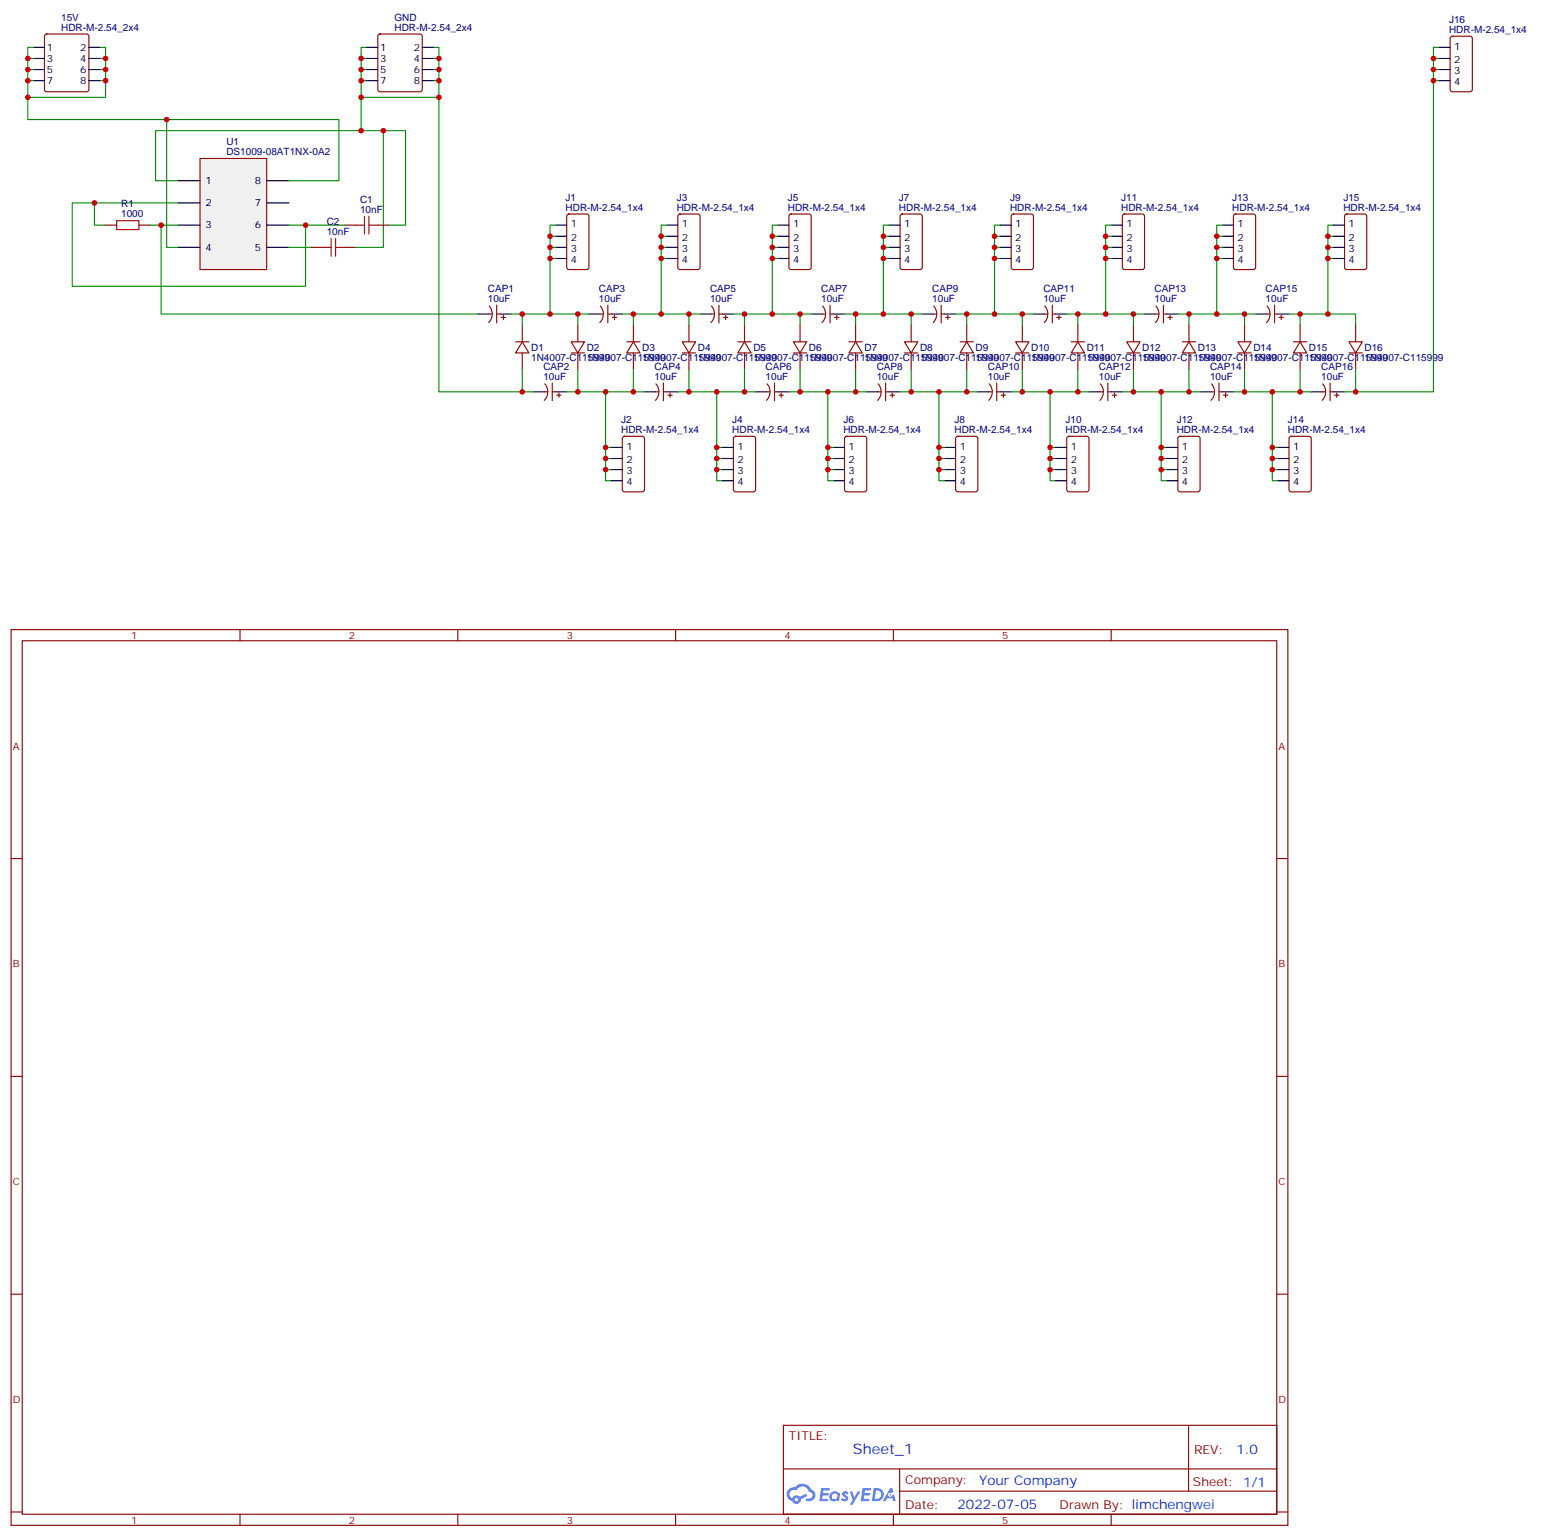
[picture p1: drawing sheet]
<svg xmlns="http://www.w3.org/2000/svg" width="489mm" height="488mm" viewBox="0 0 489 488" stroke-linecap="round" stroke-linejoin="round" font-family="sans-serif">
<g fill="none" stroke="#870000" stroke-width=".35">
<path d="M3.5 199.9h405.4v284.3h-405.4zM76.2 199.9v3.5M145.3 199.9v3.5M214.5 199.9v3.5M283.6 199.9v3.5M352.8 199.9v3.5M7.1 203.4h398.2v277.3h-398.2zM3.5 272.6h3.6M405.3 272.6h3.6M3.5 341.7h3.6M405.3 341.7h3.6M3.5 410.8h3.6"/>
<path d="M405.3 410.8h3.6M248.7 452.5h156.6v28.2h-156.6zM377.3 452.5v20.9M3.5 480h3.6M248.7 466.3h156.5M285.6 473.4h119.6M285.6 466.3v14.1M405.3 480h3.6M76.2 480.7v3.5M145.3 480.7v3.5M214.5 480.7v3.5M283.6 480.7v3.5"/>
<path d="M352.8 480.7v3.5"/>
</g>
<g fill="#5487ff">
<path d="M267.7 473.6a1.22 1.22 0 0 1 1.7 .3l-.4 .6a.47 .47 0 0 0-.3-.4 .47 .47 0 0 0-.5 .2l.1 .2a1.14 1.14 0 0 1 .8 1.8 1.14 1.14 0 0 1-1.9 0l-.2-.2 .5-.6 .7 .4a.29 .29 0 0 0 .3-.2 .29 .29 0 0 0-.2-.3 1.04 1.04 0 0 1-.6-1.8z"/>
<path d="M260.7 472.4h2.4l.3 .2-.2 .5h-1.8l-.1 .9h1.5l.3 .4-.3 .3h-1.6l-.2 1.1 1.7 .1 .2 .3-.2 .3-2.6 .1z"/>
<path d="M273.8 472.4l2.7 .2-.1 .5h-1.8l-.2 .9h1.6l.3 .4-.4 .3h-1.6l-.1 1.1 1.7 .1 .2 .3-.2 .3-2.6 .1z"/>
<path d="M282.6 472.4h.7l.3 1.3-.6 .3a.69 .69 0 0 0-1 .3 .69 .69 0 0 0 .4 .9 .69 .69 0 0 0 .9-.6l.5-.3 .6 2.2h-.8l-.2-.8h-1.8l-.5 .8h-.8z"/>
<path d="M269.8 473.5h.8l.6 1.8 1.1-1.8h.9l-2.6 4.2h-.8l.9-1.6z"/>
<path d="M277.4 472.4l-.6 4.2h1.3a2.11 2.11 0 0 0 2.5-2.2 2.11 2.11 0 0 0-2.5-2zM278.1 473.1a1.43 1.43 0 0 1 1.6 1.6 1.43 1.43 0 0 1-2 1.1z"/>
<path d="M263.7 474a1.54 1.54 0 0 0-.1 2.2 1.54 1.54 0 0 0 2.2 .1l.6 .3 .3-2.3-.6-.3a1.49 1.49 0 0 0-2.4 0zM264 475a.94 .94 0 0 1 1.8 0 .94 .94 0 0 1-1.8 0z"/>
<path d="M250.4 472.8a2.18 2.18 0 0 0 1.1 3.7 1.44 1.44 0 0 0 1.6 .9 1.44 1.44 0 0 0 1.2-1.5l2-1-.5-.7-1.9 1a1.47 1.47 0 0 0-2.4 .4 1.39 1.39 0 0 1-.7-1.9 1.39 1.39 0 0 1 2-.5 2.12 2.12 0 0 1 2.2-1.3 2.12 2.12 0 0 1 1.9 1.7 1.14 1.14 0 0 1 1.1 1.4 1.14 1.14 0 0 1-1.7 .7 .43 .43 0 0 0-.5 .4 .43 .43 0 0 0 .4 .5 1.98 1.98 0 0 0 2.5-1.3 1.98 1.98 0 0 0-1.2-2.5 3.1 3.1 0 0 0-5.3-.7l-.9 .1zM252.3 476.1a.55 .55 0 0 1 1.1 0 .55 .55 0 0 1-1.1 0z"/>
<circle cx="282.6" cy="474.5" r=".26"/>
</g>
<path d="M63.5 50.3h21.2v35.3h-21.2z" fill="#f0f0f0" stroke="#870000" stroke-width=".35"/>
<g fill="none" stroke="#000" stroke-width=".35">
<path d="M10.6 15h3.5M10.6 18.6h3.5M28.2 15h3.5M28.2 18.6h3.5M116.4 15h3.5M116.4 18.6h3.5M134.1 15h3.5M134.1 18.6h3.5M456.8 15h3.6M456.8 18.6h3.6M10.6 22.1h3.5M10.6 25.6h3.5"/>
<path d="M28.2 22.1h3.5M28.2 25.6h3.5M116.4 22.1h3.5M116.4 25.6h3.5M134.1 22.1h3.5M134.1 25.6h3.5M456.8 22.1h3.6M456.8 25.6h3.6M56.4 57.4h7.1M84.7 57.4h7M56.4 64.4h7.1M56.4 71.5h7.1"/>
<path d="M56.4 78.5h7.1M84.7 64.4h7M84.7 71.5h7M84.7 78.5h7M176.4 71.5h3.5M176.4 78.5h3.5M176.4 75h3.5M211.7 71.5h3.5M211.7 78.5h3.5M211.7 75h3.5M246.9 71.5h3.6M246.9 78.5h3.6"/>
<path d="M246.9 75h3.6M282.2 71.5h3.6M282.2 78.5h3.6M282.2 75h3.6M317.5 71.5h3.5M317.5 78.5h3.5M317.5 75h3.5M352.8 71.5h3.5M352.8 78.5h3.5M352.8 75h3.5M388.1 71.5h3.5M388.1 78.5h3.5"/>
<path d="M388.1 75h3.5M423.3 71.5h3.6M423.3 78.5h3.6M423.3 75h3.6M151.7 99.7h3.5M158.7 99.7h3.6M176.4 82.1h3.5M187 99.7h3.5M194 99.7h3.6M211.7 82.1h3.5M222.2 99.7h3.6M229.3 99.7h3.5"/>
<path d="M246.9 82.1h3.6M257.5 99.7h3.6M264.6 99.7h3.5M282.2 82.1h3.6M292.8 99.7h3.5M299.9 99.7h3.5M317.5 82.1h3.5M328.1 99.7h3.5M335.1 99.7h3.6M352.8 82.1h3.5M363.4 99.7h3.5M370.4 99.7h3.5"/>
<path d="M388.1 82.1h3.5M398.6 99.7h3.6M405.7 99.7h3.5M423.3 82.1h3.6M169.3 124.4h3.6M176.4 124.4h3.5M204.6 124.4h3.5M211.7 124.4h3.5M239.9 124.4h3.5M246.9 124.4h3.6M275.2 124.4h3.5M282.2 124.4h3.6"/>
<path d="M310.4 124.4h3.6M317.5 124.4h3.5M345.7 124.4h3.5M352.8 124.4h3.5M381 124.4h3.5M388.1 124.4h3.5M416.3 124.4h3.5M423.3 124.4h3.6M194 142h3.6M194 145.6h3.6M194 149.1h3.6M194 152.6h3.6"/>
<path d="M229.3 142h3.5M229.3 145.6h3.5M229.3 149.1h3.5M229.3 152.6h3.5M264.6 142h3.5M264.6 145.6h3.5M264.6 149.1h3.5M264.6 152.6h3.5M299.9 142h3.5M299.9 145.6h3.5M299.9 149.1h3.5M299.9 152.6h3.5"/>
<path d="M335.1 142h3.6M335.1 145.6h3.6M335.1 149.1h3.6M335.1 152.6h3.6M370.4 142h3.5M370.4 145.6h3.5M370.4 149.1h3.5M370.4 152.6h3.5M405.7 142h3.5M405.7 145.6h3.5M405.7 149.1h3.5M405.7 152.6h3.5"/>
</g>
<path d="M37 70.1h7.1v2.8h-7.1zM102.3 78.5h2.8M105.1 75.7v5.7M106.5 78.5h2.9M106.5 75.7v5.7M112.9 71.5h2.8M115.7 68.7v5.6M117.1 71.5h2.8M117.1 68.7v5.6" fill="none" stroke="#a10000" stroke-width=".35"/>
<g fill="none" stroke="#870000" stroke-width=".35">
<path d="M14.3 11l.5-.2h12.7l.5 .2 .2 .5v16.9l-.2 .5-.5 .2h-12.7l-.5-.2-.2-.5v-16.9zM120.2 11l.4-.2h12.7l.5 .2 .3 .5v16.9l-.3 .5-.5 .2h-12.7l-.4-.2-.3-.5v-16.9zM460.6 11.7l.5-.2h5.6l.7 .4v16.5l-.4 .7h-5.9l-.7-.4v-16.5zM33.5 71.5h3.5M44.1 71.5h3.5M98.8 78.5h3.5M109.4 78.5h3.5M109.4 71.5h3.5M119.9 71.5h3.6M180.2 68.2l.4-.3h5.7l.6 .5 .1 16.5-.5 .6-5.9 .1-.6-.5-.1-16.4zM215.4 68.2l.5-.3h5.6l.7 .5v16.5l-.4 .6-5.9 .1-.7-.5v-16.4zM250.7 68.2l.5-.3h5.6l.7 .5v16.5l-.4 .6-5.9 .1-.7-.5v-16.4z"/>
<path d="M286 68.2l.5-.3h5.6l.7 .5v16.5l-.5 .6-5.8 .1-.7-.5v-16.4zM321.3 68.2l.4-.3h5.7l.6 .5 .1 16.5-.5 .6-5.9 .1-.6-.5-.1-16.4zM356.5 68.2l.5-.3h5.7l.6 .5 .1 16.5-.5 .6-5.9 .1-.6-.5-.1-16.4zM391.8 68.2l.5-.3h5.6l.7 .5v16.5l-.4 .6-5.9 .1-.7-.5v-16.4zM427.1 68.2l.5-.3h5.6l.7 .5v16.5l-.4 .6-5.9 .1-.7-.5v-16.4zM155.2 99.7h1.1M155.3 97.2a3.8 3.8 0 0 1-.2 5.2M157.7 96.9v5.6M157.7 99.7h1M190.5 99.7h1.1M190.6 97.2a3.8 3.8 0 0 1-.2 5.2M193 99.7h1"/>
<path d="M193 96.9v5.6M225.8 99.7h1M225.9 97.2a3.8 3.8 0 0 1-.2 5.2M228.2 99.7h1.1M228.2 96.9v5.6M261.1 99.7h1M261.1 97.2a3.8 3.8 0 0 1-.1 5.2M263.5 99.7h1.1M263.5 96.9v5.6M296.3 99.7h1.1M296.4 97.2a3.8 3.8 0 0 1-.1 5.2M298.8 99.7h1.1"/>
<path d="M298.8 96.9v5.6M331.6 99.7h1.1M331.7 97.2a3.8 3.8 0 0 1-.2 5.2M334.1 99.7h1M334.1 96.9v5.6M366.9 99.7h1M367 97.2a3.8 3.8 0 0 1-.2 5.2M369.4 99.7h1M369.4 96.9v5.6M402.2 99.7h1M402.3 97.2a3.8 3.8 0 0 1-.2 5.2M404.6 99.7h1.1"/>
<path d="M404.6 96.9v5.6M159.1 100.8h1.4M159.8 100v1.5M163.7 108.5h4.2M165.8 108.5l2.1 3.5h-4.2zM165.8 103.2v5.3M165.8 112v5.3M181.3 108.5h4.3l-2.2 3.5zM181.3 112h4.3M183.4 103.2v5.3M183.4 112v5.3M194.4 100.8h1.4"/>
<path d="M195.1 100v1.5M199 108.5h4.2M201.1 108.5l2.1 3.5h-4.2zM201.1 103.2v5.3M201.1 112v5.3M216.6 108.5h4.2l-2.1 3.5zM216.6 112h4.2M218.7 103.2v5.3M218.7 112v5.3M229.7 100.8h1.4M230.4 100v1.5M234.2 108.5h4.3"/>
<path d="M236.4 108.5l2.1 3.5h-4.3zM236.4 103.2v5.3M236.4 112v5.3M251.9 108.5h4.2l-2.1 3.5zM251.9 112h4.2M254 103.2v5.3M254 112v5.3M264.9 100.8h1.4M265.6 100v1.5M269.5 108.5h4.3M271.6 108.5l2.2 3.5h-4.3zM271.6 103.2v5.3"/>
<path d="M271.6 112v5.3M287.2 108.5h4.2l-2.1 3.5zM287.2 112h4.2M289.3 103.2v5.3M289.3 112v5.3M300.2 100.8h1.4M300.9 100v1.5M304.8 108.5h4.2M306.9 108.5l2.1 3.5h-4.2zM306.9 103.2v5.3M306.9 112v5.3M322.4 108.5h4.3l-2.1 3.5z"/>
<path d="M322.4 112h4.3M324.6 103.2v5.3M324.6 112v5.3M335.5 100.8h1.4M336.2 100v1.5M340.1 108.5h4.2M342.2 108.5l2.1 3.5h-4.2zM342.2 103.2v5.3M342.2 112v5.3M357.7 108.5h4.2l-2.1 3.5zM357.7 112h4.2M359.8 103.2v5.3"/>
<path d="M359.8 112v5.3M370.8 100.8h1.4M371.5 100v1.5M375.4 108.5h4.2M377.5 108.5l2.1 3.5h-4.2zM377.5 103.2v5.3M377.5 112v5.3M393 108.5h4.2l-2.1 3.5zM393 112h4.2M395.1 103.2v5.3M395.1 112v5.3M406 100.8h1.5"/>
<path d="M406.8 100v1.5M410.6 108.5h4.3M412.7 108.5l2.2 3.5h-4.3zM412.7 103.2v5.3M412.7 112v5.3M428.3 108.5h4.2l-2.1 3.5zM428.3 112h4.2M430.4 103.2v5.3M430.4 112v5.3M172.9 124.4h1M172.9 121.9a3.8 3.8 0 0 1-.1 5.2M175.3 121.6v5.6"/>
<path d="M175.3 124.4h1.1M176.7 125.4h1.5M177.4 124.7v1.5M197.8 138.7l.5-.2h5.6l.7 .4v16.5l-.5 .7h-5.8l-.7-.4v-16.5zM208.1 124.4h1.1M208.2 121.9a3.8 3.8 0 0 1-.1 5.2M210.6 124.4h1.1M210.6 121.6v5.6M212 125.4h1.4M212.7 124.7v1.5M233.1 138.7l.4-.2h5.7l.6 .4 .1 16.5-.5 .7h-5.9l-.6-.4-.1-16.5zM243.4 124.4h1.1"/>
<path d="M243.5 121.9a3.8 3.8 0 0 1-.2 5.2M245.9 124.4h1M245.9 121.6v5.6M247.3 125.4h1.4M248 124.7v1.5M268.3 138.7l.5-.2h5.7l.6 .4 .1 16.5-.5 .7h-5.9l-.6-.4-.1-16.5zM278.7 124.4h1.1M278.8 121.9a3.8 3.8 0 0 1-.2 5.2M281.2 124.4h1M281.2 121.6v5.6M282.6 125.4h1.4M283.3 124.7v1.5"/>
<path d="M303.6 138.7l.5-.2h5.6l.7 .4v16.5l-.4 .7h-5.9l-.7-.4v-16.5zM314 124.4h1M314.1 121.9a3.8 3.8 0 0 1-.2 5.2M316.4 124.4h1.1M316.4 121.6v5.6M317.9 125.4h1.4M318.6 124.7v1.5M338.9 138.7l.5-.2h5.6l.7 .4v16.5l-.4 .7h-5.9l-.7-.4v-16.5zM349.2 124.4h1.1M349.3 121.9a3.8 3.8 0 0 1-.1 5.2M351.7 124.4h1.1M351.7 121.6v5.6"/>
<path d="M353.1 125.4h1.4M353.8 124.7v1.5M374.2 138.7l.4-.2h5.7l.6 .4 .1 16.5-.5 .7h-5.9l-.6-.4-.1-16.5zM384.5 124.4h1.1M384.6 121.9a3.8 3.8 0 0 1-.1 5.2M387 124.4h1.1M387 121.6v5.6M388.4 125.4h1.4M389.1 124.7v1.5M409.5 138.7l.4-.2h5.7l.6 .4 .1 16.5-.5 .7h-5.9l-.6-.4-.1-16.5zM419.8 124.4h1.1M419.9 121.9a3.8 3.8 0 0 1-.2 5.2"/>
<path d="M422.3 124.4h1M422.3 121.6v5.6M423.7 125.4h1.4M424.4 124.7v1.5"/>
</g>
<g fill="none" stroke="#008700" stroke-width=".35">
<path d="M8.8 18.6h1.8M10.6 15h-1.8v10.6h1.8M31.7 15h1.8v10.6h-1.8M31.7 18.6h1.8M114.7 18.6h1.7M116.4 15h-1.7v10.6h1.7M137.6 15h1.7v10.6h-1.7M137.6 18.6h1.7M455.1 18.6h1.7M456.8 15h-1.7v10.6h1.7M8.8 25.6v5.3h24.7v-5.3M8.8 30.9v7.1h98.8v19.4h-15.9"/>
<path d="M8.8 22.1h1.8M31.7 22.1h1.8M52.9 38v40.5h3.5M114.7 25.6v5.3h24.6v-5.3M114.7 30.9v10.6h-65.3v15.9h7M114.7 22.1h1.7M137.6 22.1h1.7M139.3 30.9v93.5h26.5M455.1 25.6v98.8h-24.7M455.1 22.1h1.7M114.7 41.5h7v37h-8.8M121.7 41.5h7.1v30h-5.3"/>
<path d="M30 64.4h-7.1v26.5h74.1v-19.4h-5.3M47.6 71.5h8.8M51.2 71.5v28.2h100.5M56.4 64.4h-26.4v7.1h3.5M91.7 78.5h7.1M97 71.5h12.4M174.6 78.5h1.8M174.6 75h1.8M176.4 71.5h-1.8v10.6h1.8M209.9 78.5h1.8M209.9 75h1.8M211.7 71.5h-1.8v10.6h1.8"/>
<path d="M245.2 78.5h1.7M245.2 75h1.7M246.9 71.5h-1.7v10.6h1.7M280.5 78.5h1.7M280.5 75h1.7M282.2 71.5h-1.7v10.6h1.7M315.7 78.5h1.8M315.7 75h1.8M317.5 71.5h-1.8v10.6h1.8M351 78.5h1.8M351 75h1.8M352.8 71.5h-1.8v10.6h1.8"/>
<path d="M386.3 78.5h1.8M386.3 75h1.8M388.1 71.5h-1.8v10.6h1.8M421.6 78.5h1.7M421.6 75h1.7M423.3 71.5h-1.7v10.6h1.7M162.3 99.7h3.5v3.5M165.8 99.7h17.6v3.5M174.6 82.1v17.6M183.4 99.7h3.6M197.6 99.7h3.5v3.5M201.1 99.7h17.6v3.5"/>
<path d="M209.9 82.1v17.6M218.7 99.7h3.5M232.8 99.7h3.6v3.5M236.4 99.7h17.6M245.2 82.1v17.6M257.5 99.7h-3.5v3.5M268.1 99.7h3.5v3.5M271.6 99.7h17.7v3.5M280.5 82.1v17.6M289.3 99.7h3.5M303.4 99.7h24.7M306.9 99.7v3.5"/>
<path d="M315.7 82.1v17.6M324.6 99.7v3.5M338.7 99.7h24.7M342.2 99.7v3.5M351 82.1v17.6M359.8 99.7v3.5M373.9 99.7h24.7M377.5 99.7v3.5M386.3 82.1v17.6M395.1 99.7v3.5M409.2 99.7h21.2v3.5M412.7 99.7v3.5"/>
<path d="M421.6 82.1v17.6M165.8 117.3v7.1h3.5M183.4 117.3v7.1h-3.5M201.1 117.3v7.1h-17.7M218.7 117.3v7.1h-3.5M236.4 117.3v7.1h3.5M254 117.3v7.1M271.6 117.3v7.1M289.3 117.3v7.1h-3.5M306.9 117.3v7.1M324.6 117.3v7.1M342.2 117.3v7.1"/>
<path d="M359.8 117.3v7.1M377.5 117.3v7.1M395.1 117.3v7.1M412.7 117.3v7.1M430.4 117.3v7.1h-3.5M192.3 124.4v17.6M201.1 124.4h3.5M218.7 124.4h17.7M227.5 124.4v17.6M250.5 124.4h24.7M262.8 124.4v17.6M289.3 124.4h21.1"/>
<path d="M298.1 124.4v17.6M321 124.4h24.7M333.4 124.4v17.6M356.3 124.4h24.7M368.7 124.4v17.6M391.6 124.4h24.7M403.9 124.4v17.6M192.3 145.6h1.7M192.3 149.1h1.7M194 142h-1.7v10.6h1.7M227.5 145.6h1.8M227.5 149.1h1.8"/>
<path d="M229.3 142h-1.8v10.6h1.8M262.8 145.6h1.8M262.8 149.1h1.8M264.6 142h-1.8v10.6h1.8M298.1 145.6h1.8M298.1 149.1h1.8M299.9 142h-1.8v10.6h1.8M333.4 145.6h1.7M333.4 149.1h1.7M335.1 142h-1.7v10.6h1.7M368.7 145.6h1.7M368.7 149.1h1.7"/>
<path d="M370.4 142h-1.7v10.6h1.7M403.9 145.6h1.8M403.9 149.1h1.8M405.7 142h-1.8v10.6h1.8"/>
</g>
<g fill="#c00">
<circle cx="8.8" cy="22.1" r=".88"/>
<circle cx="8.8" cy="18.6" r=".88"/>
<circle cx="33.5" cy="22.1" r=".88"/>
<circle cx="33.5" cy="18.6" r=".88"/>
<circle cx="8.8" cy="25.6" r=".88"/>
<circle cx="33.5" cy="25.6" r=".88"/>
<circle cx="139.3" cy="25.6" r=".88"/>
<circle cx="114.7" cy="25.6" r=".88"/>
<circle cx="139.3" cy="18.6" r=".88"/>
<circle cx="139.3" cy="22.1" r=".88"/>
<circle cx="114.7" cy="18.6" r=".88"/>
<circle cx="114.7" cy="22.1" r=".88"/>
<circle cx="114.7" cy="30.9" r=".88"/>
<circle cx="30" cy="64.4" r=".88"/>
<circle cx="52.9" cy="38" r=".88"/>
<circle cx="114.7" cy="41.5" r=".88"/>
<circle cx="97" cy="71.5" r=".88"/>
<circle cx="121.7" cy="41.5" r=".88"/>
<circle cx="51.2" cy="71.5" r=".88"/>
<circle cx="165.8" cy="99.7" r=".88"/>
<circle cx="183.4" cy="99.7" r=".88"/>
<circle cx="183.4" cy="124.4" r=".88"/>
<circle cx="201.1" cy="124.4" r=".88"/>
<circle cx="201.1" cy="99.7" r=".88"/>
<circle cx="218.7" cy="99.7" r=".88"/>
<circle cx="218.7" cy="124.4" r=".88"/>
<circle cx="236.4" cy="124.4" r=".88"/>
<circle cx="271.6" cy="124.4" r=".88"/>
<circle cx="254" cy="124.4" r=".88"/>
<circle cx="236.4" cy="99.7" r=".88"/>
<circle cx="254" cy="99.7" r=".88"/>
<circle cx="271.6" cy="99.7" r=".88"/>
<circle cx="289.3" cy="99.7" r=".88"/>
<circle cx="289.3" cy="124.4" r=".88"/>
<circle cx="412.8" cy="124.4" r=".88"/>
<circle cx="306.9" cy="99.7" r=".88"/>
<circle cx="306.9" cy="124.4" r=".88"/>
<circle cx="324.6" cy="99.7" r=".88"/>
<circle cx="324.6" cy="124.4" r=".88"/>
<circle cx="342.2" cy="124.4" r=".88"/>
<circle cx="342.2" cy="99.7" r=".88"/>
<circle cx="359.8" cy="99.7" r=".88"/>
<circle cx="359.8" cy="124.4" r=".88"/>
<circle cx="377.5" cy="99.7" r=".88"/>
<circle cx="395.1" cy="99.7" r=".88"/>
<circle cx="395.1" cy="124.4" r=".88"/>
<circle cx="377.5" cy="124.4" r=".88"/>
<circle cx="412.8" cy="99.7" r=".88"/>
<circle cx="455.1" cy="22.1" r=".88"/>
<circle cx="455.1" cy="18.6" r=".88"/>
<circle cx="430.4" cy="124.4" r=".88"/>
<circle cx="139.3" cy="30.9" r=".88"/>
<circle cx="165.8" cy="124.4" r=".88"/>
<circle cx="174.6" cy="78.5" r=".88"/>
<circle cx="174.6" cy="75" r=".88"/>
<circle cx="192.3" cy="145.6" r=".88"/>
<circle cx="192.3" cy="149.1" r=".88"/>
<circle cx="209.9" cy="75" r=".88"/>
<circle cx="209.9" cy="78.5" r=".88"/>
<circle cx="280.5" cy="78.5" r=".88"/>
<circle cx="280.5" cy="75" r=".88"/>
<circle cx="245.2" cy="75" r=".88"/>
<circle cx="245.2" cy="78.5" r=".88"/>
<circle cx="386.3" cy="78.5" r=".88"/>
<circle cx="386.3" cy="75" r=".88"/>
<circle cx="421.6" cy="75" r=".88"/>
<circle cx="421.6" cy="78.5" r=".88"/>
<circle cx="351" cy="78.5" r=".88"/>
<circle cx="351" cy="75" r=".88"/>
<circle cx="315.7" cy="75" r=".88"/>
<circle cx="315.7" cy="78.5" r=".88"/>
<circle cx="298.1" cy="149.1" r=".88"/>
<circle cx="298.1" cy="145.6" r=".88"/>
<circle cx="333.4" cy="145.6" r=".88"/>
<circle cx="333.4" cy="149.1" r=".88"/>
<circle cx="262.8" cy="149.1" r=".88"/>
<circle cx="262.8" cy="145.6" r=".88"/>
<circle cx="227.5" cy="145.6" r=".88"/>
<circle cx="227.5" cy="149.1" r=".88"/>
<circle cx="403.9" cy="149.1" r=".88"/>
<circle cx="403.9" cy="145.6" r=".88"/>
<circle cx="368.7" cy="145.6" r=".88"/>
<circle cx="368.7" cy="149.1" r=".88"/>
<circle cx="174.6" cy="99.7" r=".88"/>
<circle cx="174.6" cy="82.1" r=".88"/>
<circle cx="209.9" cy="99.7" r=".88"/>
<circle cx="209.9" cy="82.1" r=".88"/>
<circle cx="245.2" cy="99.7" r=".88"/>
<circle cx="245.2" cy="82.1" r=".88"/>
<circle cx="280.5" cy="99.7" r=".88"/>
<circle cx="280.5" cy="82.1" r=".88"/>
<circle cx="315.7" cy="99.7" r=".88"/>
<circle cx="315.7" cy="82.1" r=".88"/>
<circle cx="351" cy="99.7" r=".88"/>
<circle cx="351" cy="82.1" r=".88"/>
<circle cx="386.3" cy="99.7" r=".88"/>
<circle cx="386.3" cy="82.1" r=".88"/>
<circle cx="421.6" cy="99.7" r=".88"/>
<circle cx="421.6" cy="82.1" r=".88"/>
<circle cx="403.9" cy="124.4" r=".88"/>
<circle cx="403.9" cy="142" r=".88"/>
<circle cx="368.7" cy="124.4" r=".88"/>
<circle cx="368.7" cy="142" r=".88"/>
<circle cx="333.4" cy="124.4" r=".88"/>
<circle cx="333.4" cy="142" r=".88"/>
<circle cx="298.1" cy="124.4" r=".88"/>
<circle cx="298.1" cy="142" r=".88"/>
<circle cx="262.8" cy="124.4" r=".88"/>
<circle cx="262.8" cy="142" r=".88"/>
<circle cx="227.5" cy="124.4" r=".88"/>
<circle cx="227.5" cy="142" r=".88"/>
<circle cx="192.3" cy="124.4" r=".88"/>
<circle cx="192.3" cy="142" r=".88"/>
<circle cx="455.1" cy="25.6" r=".88"/>
<circle cx="8.8" cy="30.9" r=".88"/>
</g>
<text font-size="4.6" fill="#00f" x="270.8" y="461.5">Sheet_1</text>
<g font-size="4.2" fill="#00f">
<text x="392.5" y="461.7">1.0</text>
<text x="310.9" y="471.3">Your Company</text>
<text x="304" y="479.1">2022-07-05</text>
</g>
<g font-size="3.9" fill="#800">
<text x="250.5" y="457.1">TITLE:</text>
<text x="379.1" y="461.7">REV:</text>
<text x="287.4" y="471.3">Company:</text>
<text x="378.7" y="471.9">Sheet: 1/1</text>
<text x="287.4" y="478.9">Date:</text>
<text x="336.4" y="479">Drawn By: limchengwei</text>
</g>
<g font-size="3.2" fill="#000080">
<text x="19.4" y="9.7">HDR-M-2.54_2x4</text>
<text x="19.4" y="6.6">15V</text>
<text x="125.3" y="9.7">HDR-M-2.54_2x4</text>
<text x="125.3" y="6.6">GND</text>
<text x="460" y="10.4">HDR-M-2.54_1x4</text>
<text x="460" y="7.3">J16</text>
<text x="71.9" y="46">U1</text>
<text x="71.9" y="49.2">DS1009-08AT1NX-0A2</text>
<text x="38.5" y="65.9">R1</text>
<text x="114.3" y="64.5">C1</text>
<text x="179.6" y="63.8">J1</text>
<text x="214.8" y="63.8">J3</text>
<text x="250.1" y="63.8">J5</text>
<text x="285.4" y="63.8">J7</text>
<text x="320.7" y="63.8">J9</text>
<text x="356" y="63.8">J11</text>
<text x="391.2" y="63.8">J13</text>
<text x="426.5" y="63.8">J15</text>
<text x="38.5" y="69">1000</text>
<text x="103.7" y="71.5">C2</text>
<text x="114.3" y="67.6">10nF</text>
<text x="179.6" y="66.9">HDR-M-2.54_1x4</text>
<text x="214.8" y="66.9">HDR-M-2.54_1x4</text>
<text x="250.1" y="66.9">HDR-M-2.54_1x4</text>
<text x="285.4" y="66.9">HDR-M-2.54_1x4</text>
<text x="320.7" y="66.9">HDR-M-2.54_1x4</text>
<text x="356" y="66.9">HDR-M-2.54_1x4</text>
<text x="391.2" y="66.9">HDR-M-2.54_1x4</text>
<text x="426.5" y="66.9">HDR-M-2.54_1x4</text>
<text x="103.7" y="74.6">10nF</text>
<text x="154.9" y="95.8">10uF</text>
<text x="154.9" y="92.7">CAP1</text>
<text x="190.2" y="95.8">10uF</text>
<text x="190.2" y="92.7">CAP3</text>
<text x="225.4" y="95.8">10uF</text>
<text x="225.4" y="92.7">CAP5</text>
<text x="260.7" y="95.8">10uF</text>
<text x="260.7" y="92.7">CAP7</text>
<text x="296" y="95.8">10uF</text>
<text x="296" y="92.7">CAP9</text>
<text x="331.3" y="95.8">10uF</text>
<text x="331.3" y="92.7">CAP11</text>
<text x="366.5" y="95.8">10uF</text>
<text x="366.5" y="92.7">CAP13</text>
<text x="401.8" y="95.8">10uF</text>
<text x="401.8" y="92.7">CAP15</text>
<text x="168.6" y="111.5">D1</text>
<text x="186.3" y="111.4">D2</text>
<text x="203.9" y="111.5">D3</text>
<text x="221.5" y="111.4">D4</text>
<text x="239.2" y="111.5">D5</text>
<text x="256.8" y="111.4">D6</text>
<text x="274.5" y="111.5">D7</text>
<text x="292.1" y="111.4">D8</text>
<text x="309.7" y="111.5">D9</text>
<text x="327.4" y="111.4">D10</text>
<text x="345" y="111.5">D11</text>
<text x="362.7" y="111.4">D12</text>
<text x="380.3" y="111.5">D13</text>
<text x="397.9" y="111.4">D14</text>
<text x="415.6" y="111.5">D15</text>
<text x="433.2" y="111.4">D16</text>
<text x="168.6" y="114.6">1N4007-C115999</text>
<text x="172.5" y="117.4">CAP2</text>
<text x="186.3" y="114.6">1N4007-C115999</text>
<text x="203.9" y="114.6">1N4007-C115999</text>
<text x="207.8" y="117.4">CAP4</text>
<text x="221.5" y="114.6">1N4007-C115999</text>
<text x="239.2" y="114.6">1N4007-C115999</text>
<text x="243.1" y="117.4">CAP6</text>
<text x="256.8" y="114.6">1N4007-C115999</text>
<text x="274.5" y="114.6">1N4007-C115999</text>
<text x="278.3" y="117.4">CAP8</text>
<text x="292.1" y="114.6">1N4007-C115999</text>
<text x="309.7" y="114.6">1N4007-C115999</text>
<text x="313.6" y="117.4">CAP10</text>
<text x="327.4" y="114.6">1N4007-C115999</text>
<text x="345" y="114.6">1N4007-C115999</text>
<text x="348.9" y="117.4">CAP12</text>
<text x="362.7" y="114.6">1N4007-C115999</text>
<text x="380.3" y="114.6">1N4007-C115999</text>
<text x="384.2" y="117.4">CAP14</text>
<text x="397.9" y="114.6">1N4007-C115999</text>
<text x="415.6" y="114.6">1N4007-C115999</text>
<text x="419.5" y="117.4">CAP16</text>
<text x="433.2" y="114.6">1N4007-C115999</text>
<text x="172.5" y="120.5">10uF</text>
<text x="207.8" y="120.5">10uF</text>
<text x="243.1" y="120.5">10uF</text>
<text x="278.3" y="120.5">10uF</text>
<text x="313.6" y="120.5">10uF</text>
<text x="348.9" y="120.5">10uF</text>
<text x="384.2" y="120.5">10uF</text>
<text x="419.5" y="120.5">10uF</text>
<text x="197.2" y="137.4">HDR-M-2.54_1x4</text>
<text x="197.2" y="134.3">J2</text>
<text x="232.5" y="137.4">HDR-M-2.54_1x4</text>
<text x="232.5" y="134.3">J4</text>
<text x="267.8" y="137.4">HDR-M-2.54_1x4</text>
<text x="267.8" y="134.3">J6</text>
<text x="303" y="137.4">HDR-M-2.54_1x4</text>
<text x="303" y="134.3">J8</text>
<text x="338.3" y="137.4">HDR-M-2.54_1x4</text>
<text x="338.3" y="134.3">J10</text>
<text x="373.6" y="137.4">HDR-M-2.54_1x4</text>
<text x="373.6" y="134.3">J12</text>
<text x="408.9" y="137.4">HDR-M-2.54_1x4</text>
<text x="408.9" y="134.3">J14</text>
</g>
<g font-size="3.2">
<text x="14.8" y="16.1">1</text>
<text x="25.5" y="16.1">2</text>
<text x="120.6" y="16.1">1</text>
<text x="131.3" y="16.1">2</text>
<text x="461.7" y="15.7">1</text>
<text x="14.8" y="19.6">3</text>
<text x="14.8" y="23.1">5</text>
<text x="25.5" y="19.6">4</text>
<text x="25.5" y="23.1">6</text>
<text x="120.6" y="19.6">3</text>
<text x="120.6" y="23.1">5</text>
<text x="131.3" y="19.6">4</text>
<text x="131.3" y="23.1">6</text>
<text x="461.7" y="20">2</text>
<text x="461.7" y="23.5">3</text>
<text x="14.8" y="26.7">7</text>
<text x="25.5" y="26.7">8</text>
<text x="120.6" y="26.7">7</text>
<text x="131.3" y="26.7">8</text>
<text x="461.7" y="27">4</text>
<text x="65.3" y="58.4">1</text>
<text x="80.9" y="58.4">8</text>
<text x="65.3" y="65.5">2</text>
<text x="80.9" y="65.5">7</text>
<text x="65.3" y="72.5">3</text>
<text x="80.9" y="72.5">6</text>
<text x="181.2" y="72.2">1</text>
<text x="181.2" y="76.4">2</text>
<text x="216.5" y="72.2">1</text>
<text x="216.5" y="76.4">2</text>
<text x="251.8" y="72.2">1</text>
<text x="251.8" y="76.4">2</text>
<text x="287.1" y="72.2">1</text>
<text x="287.1" y="76.4">2</text>
<text x="322.3" y="72.2">1</text>
<text x="322.3" y="76.4">2</text>
<text x="357.6" y="72.2">1</text>
<text x="357.6" y="76.4">2</text>
<text x="392.9" y="72.2">1</text>
<text x="392.9" y="76.4">2</text>
<text x="428.2" y="72.2">1</text>
<text x="428.2" y="76.4">2</text>
<text x="65.3" y="79.6">4</text>
<text x="80.9" y="79.6">5</text>
<text x="181.2" y="79.9">3</text>
<text x="181.2" y="83.5">4</text>
<text x="216.5" y="79.9">3</text>
<text x="216.5" y="83.5">4</text>
<text x="251.8" y="79.9">3</text>
<text x="251.8" y="83.5">4</text>
<text x="287.1" y="79.9">3</text>
<text x="287.1" y="83.5">4</text>
<text x="322.3" y="79.9">3</text>
<text x="322.3" y="83.5">4</text>
<text x="357.6" y="79.9">3</text>
<text x="357.6" y="83.5">4</text>
<text x="392.9" y="79.9">3</text>
<text x="392.9" y="83.5">4</text>
<text x="428.2" y="79.9">3</text>
<text x="428.2" y="83.5">4</text>
<text x="198.9" y="142.7">1</text>
<text x="234.1" y="142.7">1</text>
<text x="269.4" y="142.7">1</text>
<text x="304.7" y="142.7">1</text>
<text x="340" y="142.7">1</text>
<text x="375.2" y="142.7">1</text>
<text x="410.5" y="142.7">1</text>
<text x="198.9" y="147">2</text>
<text x="234.1" y="147">2</text>
<text x="269.4" y="147">2</text>
<text x="304.7" y="147">2</text>
<text x="340" y="147">2</text>
<text x="375.2" y="147">2</text>
<text x="410.5" y="147">2</text>
<text x="198.9" y="150.5">3</text>
<text x="198.9" y="154">4</text>
<text x="234.1" y="150.5">3</text>
<text x="234.1" y="154">4</text>
<text x="269.4" y="150.5">3</text>
<text x="269.4" y="154">4</text>
<text x="304.7" y="150.5">3</text>
<text x="304.7" y="154">4</text>
<text x="340" y="150.5">3</text>
<text x="340" y="154">4</text>
<text x="375.2" y="150.5">3</text>
<text x="375.2" y="154">4</text>
<text x="410.5" y="150.5">3</text>
<text x="410.5" y="154">4</text>
</g>
<g font-size="3.2" fill="#800">
<text x="41.6" y="202.9">1</text>
<text x="110.8" y="202.9">2</text>
<text x="179.9" y="202.9">3</text>
<text x="249.1" y="202.9">4</text>
<text x="318.2" y="202.9">5</text>
<text x="4.1" y="238">A</text>
<text x="405.9" y="238">A</text>
<text x="4.1" y="307.1">B</text>
<text x="405.9" y="307.1">B</text>
<text x="4.1" y="376.3">C</text>
<text x="405.9" y="376.3">C</text>
<text x="4.1" y="445.4">D</text>
<text x="405.9" y="445.4">D</text>
<text x="41.6" y="483.7">1</text>
<text x="110.8" y="483.7">2</text>
<text x="179.9" y="483.7">3</text>
<text x="249.1" y="483.7">4</text>
<text x="318.2" y="483.7">5</text>
</g>
</svg>
